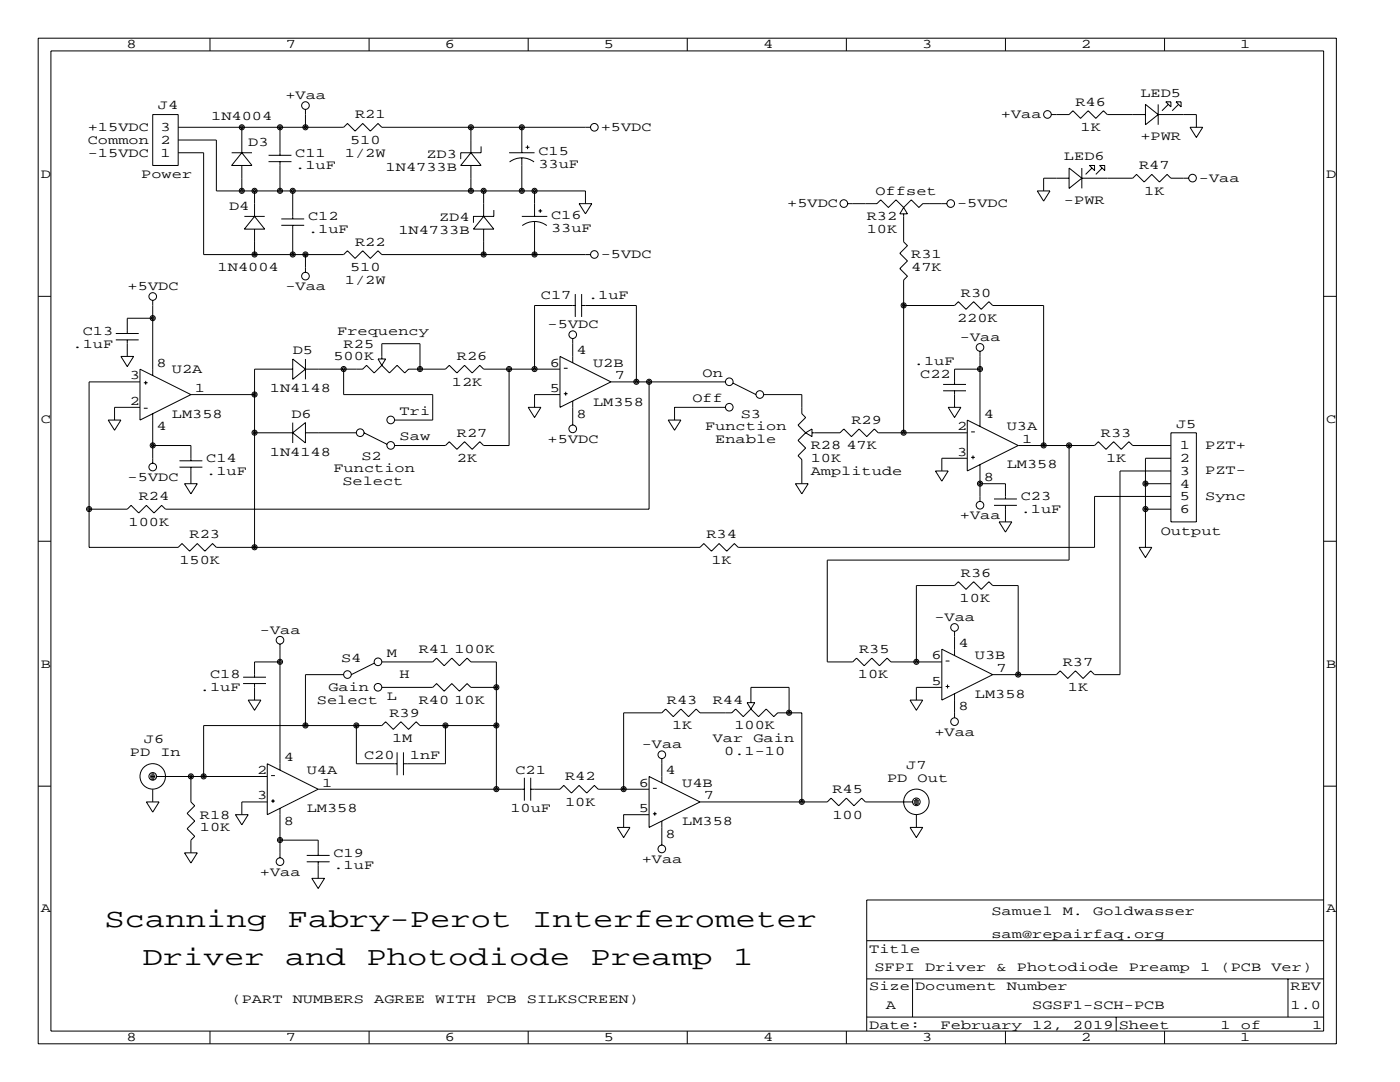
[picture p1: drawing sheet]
<svg xmlns="http://www.w3.org/2000/svg" width="279mm" height="216mm" viewBox="0 0 279 216" stroke-linecap="round" stroke-linejoin="round" font-family="sans-serif">
<g fill="none" stroke="#000" stroke-width=".2">
<path d="M7.6 7.6h259.1v200.7h-259.1zM10.2 10.2h254v195.5h-254zM41.9 7.6v2.6M73.7 7.6v2.6M105.4 7.6v2.6M137.2 7.6v2.6M168.9 7.6v2.6M200.7 7.6v2.6M232.4 7.6v2.6M30.5 22.9h5.1v10.1h-5.1zM35.6 25.4h33l.7-.8 1.6 1.6 1.5-1.6 1.5 1.6 1.5-1.6 .8 .8h41.7M35.6 27.9h7.6v10.2h73.6v2.5"/>
<path d="M35.6 30.5h5v20.3h28l.7-.8 1.6 1.6 1.5-1.6 1.5 1.6 1.5-1.6 .8 .8h41.7M46.2 30.5h4.1M48.3 30.5l2 2.5h-4.1zM48.3 25.4v5.1M48.3 33v5.1M50.8 38.1v5.1M53.6 32.3h4.6M53.6 31h4.6M55.9 25.4v5.6M55.9 32.3v5.8M58.4 38.1v5.6M61 21.8v3.6"/>
<path d="M94 30.5l2 2.5h-4.1zM94 25.4v5.1M94 33v5.1M96 29.2v1.3h-4.1v1.2M96.5 38.1v5.1M101.6 30.5h5.1M101.7 32.3a4.1 4.1 0 0 1 4.9 0M104.1 25.4v5.1M104.1 31.5v6.6M104.9 29.4h.8M105.3 29v.8M106.7 38.1v5.1"/>
<path d="M207 38.1h2.5l-1.2 2zM209.8 22.9h3.6l.7-.8 1.5 1.5 1.6-1.5 1.5 1.5 1.5-1.5 .8 .8h7.6M213.4 35.6h-5.1v2.5M213.4 33.5l2.5 2.1-2.5 2zM215.9 35.6h10.2l.7-.8 1.5 1.5 1.6-1.5 1.5 1.5 1.5-1.5 .8 .8h3.5M215.9 33.5v4.1M217.4 33h1v1zM217.9 33.5l-1.2 1.3M219.5 33h1v1zM220 33.5l-1.3 1.3M228.6 20.8l2.5 2.1-2.5 2zM231.1 22.9h7.7v2.5"/>
<path d="M231.1 20.8v4.1M232.7 20.3h1v1zM233.2 20.8l-1.3 1.3M234.7 20.3h1v1zM235.2 20.8l-1.3 1.3M237.5 25.4h2.5l-1.2 2zM7.6 59.1h2.6M30.5 59.9v15M48.8 43.2h4M50.8 43.2l2 2.5h-4zM50.8 45.7v5.1M56.1 45h4.6"/>
<path d="M56.1 43.7h4.6M58.4 45v5.8M61 50.8v3.6M96.5 45.7v5.1M96.5 43.2l2.1 2.5h-4.1zM98.6 41.9v1.3h-4.1v1.2M104.1 43.2h5.1M104.2 45a4.1 4.1 0 0 1 4.9 0M106.7 44.2v6.6M107.4 42.1h.8M107.8 41.7v.8M114.8 58.7v4.5"/>
<path d="M115.6 40.6h2.5l-1.3 2.1zM116.1 58.7v4.5M169.2 40.6h5.8l.8-.7 1.5 1.5 1.5-1.5 1.5 1.5M180.3 42.7v5.6l.8 .7-1.5 1.5 1.5 1.6-1.5 1.5 1.5 1.5-.8 .8v30.5M180.3 41.4l.8 1.3h-1.5zM189 40.6h-4.9l-.7 .8-1.5-1.5-1.6 1.5M264.2 59.1h2.5M23.1 67.8h4.6M23.1 66.5h4.6M24.1 71.1h2.6l-1.3 2.1zM25.4 67.8v3.3M27.9 76.2h-10.1v33h17.8l.7-.7 1.5 1.5 1.6-1.5 1.5 1.5 1.5-1.5 .8 .7h96.5l.8-.7 1.5 1.5 1.5-1.5 1.5 1.5 1.6-1.5 .7 .7h71.1v-10.1h15.3"/>
<path d="M27.9 73.7l10.2 5-10.2 5.1zM28.7 76.4h.8M29.1 76v.8M30.5 63.5h-5.1v3M38.1 78.7h12.7M58.4 71.6l2.6 2.1-2.6 2zM58.4 73.7h-7.6v35.5M61 71.6v4.1M68.6 73.7v5h17.8v5.1h-7.7M75.4 71.6h1.6l-.8 1.3zM76.2 72.9l-1.5 1.5-1.5-1.5-.8 .8h-11.4M76.2 72.9l1.5 1.5 1.5-1.5 1.6 1.5 .7-.7h7.4l.8-.8 1.5 1.5 1.5-1.5 1.5 1.5 1.6-1.5 .7 .8h15.3"/>
<path d="M76.2 71.6v-3h7.6v5.1M101.6 73.7v15.2h-5.1l-.7-.8-1.6 1.6-1.5-1.6-1.5 1.6-1.5-1.6-.8 .8h-10.2M111.8 78.7h-5.1v2.6M111.8 71.1l10.1 5.1-10.1 5.1zM112.5 78.6h.8M112.5 73.5h.8M112.9 78.2v.7M114.3 67.6v4.8M114.8 61h-8.1v12.7M116.1 61h10.9v15.2M121.9 76.2h22.9M129.5 76.2v25.4h-96.5l-.7-.8-1.6 1.6-1.5-1.6-1.5 1.6-1.5-1.6-.8 .8h-7.6"/>
<path d="M146.3 76.5l4.6 2.2M152.4 78.7h7.6v3.8l.8 .8-1.5 1.5 1.5 1.6M180.3 61h10.2l.8-.8 1.5 1.5 1.5-1.5 1.5 1.5 1.6-1.5 .7 .8h10.2v27.9M188.2 78h4.6M188.2 76.7h4.6M190.5 78v3.3M195.6 73.7h-5.1v3M195.6 70.1v15M21.6 83.8h2.5l-1.2 2.1zM27.9 81.3h-5v2.5M28.7 81.5h.8M30.5 82.5v10"/>
<path d="M30.5 88.9h7.6v3M35.8 93.2h4.6M35.8 91.9h4.6M36.8 96.5h2.6l-1.3 2.1zM38.1 93.2v3.3M50.8 86.4h7.6M58.4 86.4l2.6-2.1v4.1zM58.4 84.3v4.1M61 86.4h10.1M72.6 86.4l4.6 2.2M105.4 81.3h2.5l-1.2 2zM114.3 80v4.8"/>
<path d="M133.3 83.8h2.6l-1.3 2.1zM144.8 81.3h-10.2v2.5M158.7 96.5h2.6l-1.3 2.1zM160.8 86.4l-1.5 1.5 1.5 1.5-1.5 1.5 .7 .8v4.8M160.8 86.4l1.3-.8v1.5zM162.1 86.4h5.5l.8-.8 1.5 1.5 1.5-1.5 1.6 1.5 1.5-1.5 .8 .8h17.7M186.7 94h2.5l-1.2 2zM189.2 81.3h2.6l-1.3 2zM193 83.8l10.2 5.1-10.2 5.1zM193 91.4h-5v2.6M193.8 91.3h.8M193.8 86.2h.8"/>
<path d="M194.2 90.9v.7M195.6 96.5h5.1v3.1M195.6 92.7v7.4M198.4 99.6h4.5M203.2 88.9h15.2l.8-.8 1.5 1.6 1.5-1.6 1.6 1.6 1.5-1.6 .8 .8h7.6M213.4 88.9v22.9h-48.3v20.3h5.1l.7-.8 1.6 1.5 1.5-1.5 1.5 1.5 1.5-1.5 .8 .8h10.2M228.6 96.5h5.1M233.7 86.4h5.1v17.7h-5.1zM233.7 91.4h-5.1v17.8M233.7 94h-10.2v40.6h-5.1l-.7-.7-1.5 1.5-1.6-1.5-1.5 1.5-1.5-1.5-.8 .7h-12.7M7.6 108h2.6M50.8 109.2h.1"/>
<path d="M198.4 100.8h4.5M199.4 104.1h2.5l-1.2 2.1zM200.7 100.8v3.3M227.3 109.2h2.6l-1.3 2.1zM228.6 101.6h5.1M264.2 108h2.5M48.5 136.4h4.6M48.5 135.1h4.6M49.5 139.7h2.6l-1.3 2zM50.8 136.4v3.3M55.9 128.5v25.2M55.9 132.1h-5.1v3"/>
<path d="M68.6 134.6h-7.6v10.2M74.7 132.3l-4.6 2.3M76.2 132.1h10.2l.7-.8 1.5 1.5 1.6-1.5 1.5 1.5 1.5-1.5 .8 .8h5.1v25.4M76.2 137.2h10.2l.7-.8 1.5 1.5 1.6-1.5 1.5 1.5 1.5-1.5 .8 .8h5.1M181.6 139.7h2.5l-1.2 2zM182.9 132.1v-15.3h7.6l.8-.7 1.5 1.5 1.5-1.5 1.5 1.5 1.6-1.5 .7 .7h5.1v17.8M188 129.5l10.1 5.1-10.1 5.1zM188 137.2h-5.1v2.5M188.7 137h.8M188.7 131.9h.8M189.1 136.6v.8M190.5 126v4.8"/>
<path d="M190.5 138.4v4.9M7.6 156.9h2.6M30 154.9h1M30 154.7h1M30 155.2h1M30.2 154.4h.5M30.2 155.4h.5M30.5 157.5v2.5M31.2 154.9h22.1M38.1 154.9v5.1l.8 .8-1.6 1.5 1.6 1.5-1.6 1.6 1.6 1.5-.8 .7v2.6M53.3 152.4l10.2 5.1-10.2 5.1zM54.1 159.8h.8"/>
<path d="M54.1 154.8h.8M54.5 159.5v.7M63.5 157.5h41.1M71.1 144.8v7.6h8.1M79.2 150.1v4.6M80.5 150.1v4.6M88.9 144.8v7.6h-8.4M99.1 144.8h-15.3l-.7-.8-1.6 1.5-1.5-1.5-1.5 1.5-1.5-1.5-.8 .8h-35.6v10.1M104.6 155.2v4.6M105.9 157.5h5.9l.7-.8 1.5 1.5 1.6-1.5 1.5 1.5 1.5-1.5 .8 .8h10.1M105.9 155.2v4.6M129.5 154.9l10.2 5.1-10.2 5.1z"/>
<path d="M130.3 157.3h.8M132.1 151.4v4.8M149.1 140.2h1.5l-.7 1.3zM149.9 141.5l1.5 1.5 1.5-1.5 1.5 1.5 .8-.8h4.8v17.8M149.9 141.5l-1.6 1.5-1.5-1.5-.8 .7h-6.3l-.8-.7-1.5 1.5-1.5-1.5-1.5 1.5-1.6-1.5-.7 .7h-7.6v15.3M149.9 140.2v-3h7.6v5M182.4 159.8h1M182.6 159.5h.5M264.2 156.9h2.5M29.2 160h2.5l-1.2 2.1zM36.8 170.2h2.6l-1.3 2zM47 162.6h2.5l-1.2 2z"/>
<path d="M53.3 160h-5v2.6M55.9 161.3v9.9M55.9 167.6h7.6v3.1M61.2 172h4.6M61.2 170.7h4.6M62.2 175.3h2.6l-1.3 2zM63.5 172v3.3M123.2 165.1h2.5l-1.2 2zM129.5 162.6h-5v2.5M130.3 162.4h.8M130.7 162v.8M132.1 163.8v4.9"/>
<path d="M139.7 160h25.4l.8-.7 1.5 1.5 1.5-1.5 1.5 1.5 1.6-1.5 .7 .7h9.4M181.6 165.1h2.5l-1.2 2zM182.4 160h1M182.4 160.3h1M182.6 160.5h.5M182.9 162.6v2.5M264.2 179.6h-91.2v26.1M173 195.3h91.2M173 187.7h91.2M182.1 195.3v7.6M257 195.3v7.6M41.9 205.7v2.6"/>
<path d="M73.7 205.7v2.6M105.4 205.7v2.6M137.2 205.7v2.6M168.9 205.7v2.6M173 202.9h91.2M200.7 205.7v2.6M222.8 202.9v2.8M232.4 205.7v2.6"/>
<circle cx="48.3" cy="25.4" r=".51"/>
<circle cx="48.3" cy="38.1" r=".51"/>
<circle cx="48.3" cy="25.4" r=".25"/>
<circle cx="48.3" cy="38.1" r=".25"/>
<circle cx="50.8" cy="38.1" r=".51"/>
<circle cx="50.8" cy="38.1" r=".25"/>
<circle cx="55.9" cy="25.4" r=".51"/>
<circle cx="55.9" cy="38.1" r=".51"/>
<circle cx="55.9" cy="25.4" r=".25"/>
<circle cx="55.9" cy="38.1" r=".25"/>
<circle cx="58.4" cy="38.1" r=".51"/>
<circle cx="58.4" cy="38.1" r=".25"/>
<circle cx="61" cy="25.4" r=".51"/>
<circle cx="61" cy="21.1" r=".76"/>
<circle cx="61" cy="25.4" r=".25"/>
<circle cx="94" cy="25.4" r=".51"/>
<circle cx="94" cy="38.1" r=".51"/>
<circle cx="94" cy="25.4" r=".25"/>
<circle cx="94" cy="38.1" r=".25"/>
<circle cx="96.5" cy="38.1" r=".51"/>
<circle cx="96.5" cy="38.1" r=".25"/>
<circle cx="104.1" cy="25.4" r=".51"/>
<circle cx="104.1" cy="38.1" r=".51"/>
<circle cx="104.1" cy="25.4" r=".25"/>
<circle cx="104.1" cy="38.1" r=".25"/>
<circle cx="106.7" cy="38.1" r=".51"/>
<circle cx="106.7" cy="38.1" r=".25"/>
<circle cx="118.6" cy="25.4" r=".76"/>
<circle cx="209" cy="22.8" r=".76"/>
<circle cx="238" cy="35.5" r=".76"/>
<circle cx="30.5" cy="59.2" r=".76"/>
<circle cx="50.8" cy="50.8" r=".51"/>
<circle cx="50.8" cy="50.8" r=".25"/>
<circle cx="58.4" cy="50.8" r=".51"/>
<circle cx="58.4" cy="50.8" r=".25"/>
<circle cx="61" cy="50.8" r=".51"/>
<circle cx="61" cy="55.1" r=".76"/>
<circle cx="61" cy="50.8" r=".25"/>
<circle cx="96.5" cy="50.8" r=".51"/>
<circle cx="96.5" cy="50.8" r=".25"/>
<circle cx="106.7" cy="50.8" r=".51"/>
<circle cx="106.7" cy="50.8" r=".25"/>
<circle cx="118.6" cy="50.8" r=".76"/>
<circle cx="168.4" cy="40.6" r=".76"/>
<circle cx="189.7" cy="40.6" r=".76"/>
<circle cx="30.5" cy="63.5" r=".51"/>
<circle cx="30.5" cy="63.5" r=".25"/>
<circle cx="50.8" cy="78.7" r=".51"/>
<circle cx="50.8" cy="78.7" r=".25"/>
<circle cx="68.6" cy="73.6" r=".51"/>
<circle cx="68.6" cy="73.6" r=".25"/>
<circle cx="83.8" cy="73.6" r=".51"/>
<circle cx="83.8" cy="73.6" r=".25"/>
<circle cx="101.6" cy="73.6" r=".51"/>
<circle cx="101.6" cy="73.6" r=".25"/>
<circle cx="106.7" cy="73.6" r=".51"/>
<circle cx="106.7" cy="73.6" r=".25"/>
<circle cx="114.3" cy="66.8" r=".76"/>
<circle cx="127" cy="76.2" r=".51"/>
<circle cx="127" cy="76.2" r=".25"/>
<circle cx="129.5" cy="76.2" r=".51"/>
<circle cx="129.5" cy="76.2" r=".25"/>
<circle cx="145.5" cy="76.2" r=".76"/>
<circle cx="151.6" cy="78.7" r=".76"/>
<circle cx="180.3" cy="60.9" r=".51"/>
<circle cx="180.3" cy="60.9" r=".25"/>
<circle cx="195.6" cy="73.6" r=".51"/>
<circle cx="195.6" cy="69.3" r=".76"/>
<circle cx="195.6" cy="73.6" r=".25"/>
<circle cx="30.5" cy="88.9" r=".51"/>
<circle cx="30.5" cy="93.2" r=".76"/>
<circle cx="30.5" cy="88.9" r=".25"/>
<circle cx="50.8" cy="86.3" r=".51"/>
<circle cx="50.8" cy="86.3" r=".25"/>
<circle cx="71.9" cy="86.3" r=".76"/>
<circle cx="78" cy="88.9" r=".76"/>
<circle cx="78" cy="83.8" r=".76"/>
<circle cx="114.3" cy="85.6" r=".76"/>
<circle cx="145.5" cy="81.3" r=".76"/>
<circle cx="180.3" cy="86.3" r=".51"/>
<circle cx="180.3" cy="86.3" r=".25"/>
<circle cx="195.6" cy="96.5" r=".51"/>
<circle cx="195.6" cy="96.5" r=".25"/>
<circle cx="208.3" cy="88.9" r=".51"/>
<circle cx="208.3" cy="88.9" r=".25"/>
<circle cx="213.4" cy="88.9" r=".51"/>
<circle cx="213.4" cy="88.9" r=".25"/>
<circle cx="228.6" cy="96.5" r=".51"/>
<circle cx="228.6" cy="96.5" r=".25"/>
<circle cx="17.8" cy="101.6" r=".51"/>
<circle cx="17.8" cy="101.6" r=".25"/>
<circle cx="50.8" cy="109.2" r=".51"/>
<circle cx="50.8" cy="109.2" r=".25"/>
<circle cx="195.6" cy="100.8" r=".76"/>
<circle cx="228.6" cy="101.6" r=".51"/>
<circle cx="228.6" cy="101.6" r=".25"/>
<circle cx="55.9" cy="132.1" r=".51"/>
<circle cx="55.9" cy="127.7" r=".76"/>
<circle cx="55.9" cy="132.1" r=".25"/>
<circle cx="69.3" cy="134.6" r=".76"/>
<circle cx="75.4" cy="132.1" r=".76"/>
<circle cx="75.4" cy="137.1" r=".76"/>
<circle cx="99.1" cy="137.1" r=".51"/>
<circle cx="99.1" cy="137.1" r=".25"/>
<circle cx="182.9" cy="132.1" r=".51"/>
<circle cx="182.9" cy="132.1" r=".25"/>
<circle cx="190.5" cy="125.2" r=".76"/>
<circle cx="203.2" cy="134.6" r=".51"/>
<circle cx="203.2" cy="134.6" r=".25"/>
<circle cx="30.5" cy="154.9" r=".76"/>
<circle cx="30.5" cy="154.9" r="2.54"/>
<circle cx="38.1" cy="154.9" r=".51"/>
<circle cx="38.1" cy="154.9" r=".25"/>
<circle cx="40.6" cy="154.9" r=".51"/>
<circle cx="40.6" cy="154.9" r=".25"/>
<circle cx="61" cy="144.8" r=".51"/>
<circle cx="61" cy="144.8" r=".25"/>
<circle cx="71.1" cy="144.8" r=".51"/>
<circle cx="71.1" cy="144.8" r=".25"/>
<circle cx="88.9" cy="144.8" r=".51"/>
<circle cx="88.9" cy="144.8" r=".25"/>
<circle cx="99.1" cy="157.5" r=".51"/>
<circle cx="99.1" cy="144.8" r=".51"/>
<circle cx="99.1" cy="144.8" r=".25"/>
<circle cx="99.1" cy="157.5" r=".25"/>
<circle cx="124.5" cy="157.5" r=".51"/>
<circle cx="124.5" cy="157.5" r=".25"/>
<circle cx="132.1" cy="150.6" r=".76"/>
<circle cx="157.5" cy="142.2" r=".51"/>
<circle cx="157.5" cy="142.2" r=".25"/>
<circle cx="160" cy="160" r=".51"/>
<circle cx="160" cy="160" r=".25"/>
<circle cx="182.9" cy="160" r=".76"/>
<circle cx="182.9" cy="160" r="2.54"/>
<circle cx="190.5" cy="144" r=".76"/>
<circle cx="55.9" cy="167.6" r=".51"/>
<circle cx="55.9" cy="171.9" r=".76"/>
<circle cx="55.9" cy="167.6" r=".25"/>
<circle cx="132.1" cy="169.4" r=".76"/>
</g>
<g font-size="5.3">
<text x="20.8" y="184.9">Scanning</text>
<text x="57.4" y="184.9">Fabry-Perot</text>
<text x="106.2" y="184.9">Interferometer</text>
<text x="28.4" y="192.5">Driver</text>
<text x="56.9" y="192.5">and</text>
<text x="73.2" y="192.5">Photodiode</text>
<text x="117.9" y="192.5">Preamp</text>
<text x="146.3" y="192.5">1</text>
</g>
<g font-size="2.6">
<text x="25.3" y="9.7">8</text>
<text x="57" y="9.7">7</text>
<text x="88.8" y="9.7">6</text>
<text x="120.5" y="9.7">5</text>
<text x="152.3" y="9.7">4</text>
<text x="184" y="9.7">3</text>
<text x="215.8" y="9.7">2</text>
<text x="247.5" y="9.7">1</text>
<text x="31.5" y="21.8">J4</text>
<text x="42.2" y="23.9">1N4004</text>
<text x="56.9" y="19.8">+Vaa</text>
<text x="70.9" y="23.6">R21</text>
<text x="199.7" y="23.6">+Vaa</text>
<text x="214.6" y="21.1">R46</text>
<text x="227.6" y="19.3">LED5</text>
<text x="17.5" y="26.2">+15VDC</text>
<text x="17.5" y="28.7">Common</text>
<text x="32" y="28.7">2</text>
<text x="32" y="26.2">3</text>
<text x="49.5" y="29.2">D3</text>
<text x="69.8" y="28.7">510</text>
<text x="119.9" y="26.2">+5VDC</text>
<text x="215.6" y="26.2">1K</text>
<text x="227.6" y="27.9">+PWR</text>
<text x="8.1" y="35.5">D</text>
<text x="17.5" y="31.2">-15VDC</text>
<text x="28.2" y="35.6">Power</text>
<text x="32" y="31.2">1</text>
<text x="58.9" y="31.2">C11</text>
<text x="58.9" y="33.8">.1uF</text>
<text x="68.8" y="31.2">1/2W</text>
<text x="77" y="34">1N4733B</text>
<text x="85.1" y="31.5">ZD3</text>
<text x="107.4" y="31">C15</text>
<text x="107.4" y="33.5">33uF</text>
<text x="212.3" y="32">LED6</text>
<text x="227.3" y="33.8">R47</text>
<text x="264.7" y="35.5">D</text>
<text x="45.7" y="41.9">D4</text>
<text x="157.1" y="41.4">+5VDC</text>
<text x="174.8" y="38.9">Offset</text>
<text x="191" y="41.4">-5VDC</text>
<text x="212.3" y="40.6">-PWR</text>
<text x="228.3" y="38.9">1K</text>
<text x="239.3" y="36.3">-Vaa</text>
<text x="61.5" y="43.9">C12</text>
<text x="61.5" y="46.5">.1uF</text>
<text x="79.5" y="46.7">1N4733B</text>
<text x="87.6" y="44.2">ZD4</text>
<text x="110" y="43.7">C16</text>
<text x="110" y="46.2">33uF</text>
<text x="173" y="43.9">R32</text>
<text x="173" y="46.5">10K</text>
<text x="70.9" y="49">R22</text>
<text x="119.9" y="51.6">-5VDC</text>
<text x="181.9" y="51.6">R31</text>
<text x="25.5" y="57.9">+5VDC</text>
<text x="43.4" y="54.1">1N4004</text>
<text x="56.9" y="57.9">-Vaa</text>
<text x="68.8" y="56.6">1/2W</text>
<text x="69.8" y="54.1">510</text>
<text x="107.9" y="59.7">C17</text>
<text x="117.3" y="59.7">.1uF</text>
<text x="181.9" y="54.1">47K</text>
<text x="191.8" y="59.2">R30</text>
<text x="109.3" y="65.5">-5VDC</text>
<text x="191" y="64.3">220K</text>
<text x="14.5" y="69.3">.1uF</text>
<text x="16.5" y="66.8">C13</text>
<text x="58.4" y="70.6">D5</text>
<text x="66.5" y="71.9">500K</text>
<text x="67.3" y="66.8">Frequency</text>
<text x="68.6" y="69.3">R25</text>
<text x="91.2" y="71.9">R26</text>
<text x="115.1" y="70.6">4</text>
<text x="191.6" y="68.1">-Vaa</text>
<text x="25.9" y="75.7">3</text>
<text x="31.2" y="73.2">8</text>
<text x="34.3" y="74.4">U2A</text>
<text x="90.2" y="77">12K</text>
<text x="109.7" y="73.2">6</text>
<text x="118.4" y="73.2">U2B</text>
<text x="122.7" y="75.7">7</text>
<text x="140.2" y="75.2">On</text>
<text x="182.4" y="72.9">.1uF</text>
<text x="183.6" y="75.4">C22</text>
<text x="25.9" y="80.8">2</text>
<text x="34.3" y="83.3">LM358</text>
<text x="38.9" y="78.2">1</text>
<text x="53.8" y="78.2">1N4148</text>
<text x="58.2" y="83.3">D6</text>
<text x="79.8" y="82.8">Tri</text>
<text x="109.7" y="78.2">5</text>
<text x="115.1" y="83.3">8</text>
<text x="118.4" y="81">LM358</text>
<text x="138.2" y="80.3">Off</text>
<text x="147.8" y="83.3">S3</text>
<text x="196.3" y="83.3">4</text>
<text x="8.1" y="84.3">C</text>
<text x="31.2" y="85.9">4</text>
<text x="79.8" y="87.9">Saw</text>
<text x="91.2" y="87.1">R27</text>
<text x="109.3" y="88.4">+5VDC</text>
<text x="140.7" y="85.9">Function</text>
<text x="142.7" y="88.4">Enable</text>
<text x="161.8" y="89.7">R28</text>
<text x="168.9" y="89.7">47K</text>
<text x="169.9" y="84.6">R29</text>
<text x="191" y="85.9">2</text>
<text x="200.9" y="85.9">U3A</text>
<text x="204" y="88.4">1</text>
<text x="219.7" y="87.1">R33</text>
<text x="234.7" y="85.3">J5</text>
<text x="235.5" y="89.7">1</text>
<text x="240.5" y="89.7">PZT+</text>
<text x="264.7" y="84.3">C</text>
<text x="41.1" y="92.2">C14</text>
<text x="41.1" y="94.7">.1uF</text>
<text x="53.8" y="90.9">1N4148</text>
<text x="66.5" y="94.2">Function</text>
<text x="72.1" y="91.7">S2</text>
<text x="91.2" y="92.2">2K</text>
<text x="161.8" y="92.2">10K</text>
<text x="161.8" y="94.7">Amplitude</text>
<text x="191" y="90.9">3</text>
<text x="200.9" y="93.5">LM358</text>
<text x="220.7" y="92.2">1K</text>
<text x="235.5" y="92.2">2</text>
<text x="235.5" y="94.7">3</text>
<text x="240.5" y="94.5">PZT-</text>
<text x="25.5" y="96">-5VDC</text>
<text x="27.7" y="99.8">R24</text>
<text x="68.3" y="96.8">Select</text>
<text x="196.3" y="96">8</text>
<text x="203.7" y="99.8">C23</text>
<text x="235.5" y="97.3">4</text>
<text x="235.5" y="99.8">5</text>
<text x="240.5" y="99.8">Sync</text>
<text x="25.7" y="104.9">100K</text>
<text x="37.8" y="107.4">R23</text>
<text x="141" y="107.4">R34</text>
<text x="191.6" y="103.6">+Vaa</text>
<text x="203.7" y="102.4">.1uF</text>
<text x="231.6" y="106.7">Output</text>
<text x="235.5" y="102.4">6</text>
<text x="35.8" y="112.5">150K</text>
<text x="142" y="112.5">1K</text>
<text x="191.8" y="115.1">R36</text>
<text x="186.5" y="124">-Vaa</text>
<text x="191.5" y="120.1">10K</text>
<text x="51.9" y="126.5">-Vaa</text>
<text x="77.2" y="131.1">M</text>
<text x="83.6" y="130.3">R41 100K</text>
<text x="171.4" y="130.3">R35</text>
<text x="185.9" y="131.6">6</text>
<text x="191.3" y="129">4</text>
<text x="194.6" y="131.6">U3B</text>
<text x="8.1" y="133.2">B</text>
<text x="39.9" y="137.9">.1uF</text>
<text x="41.9" y="135.4">C18</text>
<text x="65.5" y="137.9">Gain</text>
<text x="68.1" y="132.1">S4</text>
<text x="79.8" y="135.4">H</text>
<text x="171.2" y="135.4">10K</text>
<text x="185.9" y="136.7">5</text>
<text x="198.9" y="134.1">7</text>
<text x="212.1" y="132.8">R37</text>
<text x="213.1" y="137.9">1K</text>
<text x="264.7" y="133.2">B</text>
<text x="63.2" y="140.5">Select</text>
<text x="77.2" y="139.7">L</text>
<text x="77.7" y="143">R39</text>
<text x="83.6" y="140.5">R40 10K</text>
<text x="133.1" y="140.5">R43</text>
<text x="142.2" y="140.5">R44</text>
<text x="191.3" y="141.7">8</text>
<text x="194.6" y="139.2">LM358</text>
<text x="28.7" y="148.3">J6</text>
<text x="78.2" y="148.1">1M</text>
<text x="128.1" y="149.4">-Vaa</text>
<text x="134.1" y="145.5">1K</text>
<text x="142.2" y="148.1">Var</text>
<text x="146.6" y="145.5">100K</text>
<text x="150.4" y="148.1">Gain</text>
<text x="186.5" y="146.8">+Vaa</text>
<text x="25.9" y="150.9">PD</text>
<text x="32" y="150.9">In</text>
<text x="51.3" y="154.4">2</text>
<text x="56.6" y="151.9">4</text>
<text x="61.2" y="154.4">U4A</text>
<text x="72.6" y="151.4">C20</text>
<text x="81.8" y="151.4">1nF</text>
<text x="102.9" y="154.4">C21</text>
<text x="112.8" y="155.7">R42</text>
<text x="132.8" y="154.4">4</text>
<text x="144.5" y="150.6">0.1-10</text>
<text x="177" y="156">PD</text>
<text x="180.8" y="153.4">J7</text>
<text x="183.1" y="156">Out</text>
<text x="51.3" y="159.5">3</text>
<text x="64.3" y="157">1</text>
<text x="112.8" y="160.8">10K</text>
<text x="127.5" y="157">6</text>
<text x="136.1" y="157">U4B</text>
<text x="140.5" y="159.5">7</text>
<text x="166.1" y="158.2">R45</text>
<text x="39.9" y="163.3">R18</text>
<text x="39.9" y="165.9">10K</text>
<text x="56.6" y="164.6">8</text>
<text x="61.2" y="162.1">LM358</text>
<text x="101.9" y="162.1">10uF</text>
<text x="127.5" y="162.1">5</text>
<text x="132.8" y="167.1">8</text>
<text x="136.1" y="164.6">LM358</text>
<text x="166.1" y="163.3">100</text>
<text x="66.5" y="170.9">C19</text>
<text x="66.5" y="173.5">.1uF</text>
<text x="128.1" y="172.2">+Vaa</text>
<text x="51.9" y="174.8">+Vaa</text>
<text x="8.1" y="182.1">A</text>
<text x="197.9" y="182.6">Samuel</text>
<text x="212.1" y="182.6">M.</text>
<text x="218.2" y="182.6">Goldwasser</text>
<text x="264.7" y="182.1">A</text>
<text x="173.5" y="190.2">Title</text>
<text x="197.9" y="187.2">sam@repairfaq.org</text>
<text x="173.5" y="197.6">Size Document</text>
<text x="174.5" y="193.8">SFPI</text>
<text x="184.7" y="193.8">Driver</text>
<text x="198.9" y="193.8">&amp;</text>
<text x="200.9" y="197.6">Number</text>
<text x="202.9" y="193.8">Photodiode</text>
<text x="225.3" y="193.8">Preamp</text>
<text x="239.5" y="193.8">1</text>
<text x="243.6" y="193.8">(PCB</text>
<text x="253.7" y="193.8">Ver)</text>
<text x="257.6" y="197.6">REV</text>
<text x="46.2" y="200.2">(PART</text>
<text x="58.4" y="200.2">NUMBERS</text>
<text x="74.7" y="200.2">AGREE</text>
<text x="86.9" y="200.2">WITH</text>
<text x="97" y="200.2">PCB</text>
<text x="105.2" y="200.2">SILKSCREEN)</text>
<text x="176.8" y="201.4">A</text>
<text x="206" y="201.4">SGSF1-SCH-PCB</text>
<text x="257.6" y="201.4">1.0</text>
<text x="25.3" y="207.8">8</text>
<text x="57" y="207.8">7</text>
<text x="88.8" y="207.8">6</text>
<text x="120.5" y="207.8">5</text>
<text x="152.3" y="207.8">4</text>
<text x="173.5" y="205.2">Date:</text>
<text x="184" y="207.8">3</text>
<text x="187.7" y="205.2">February</text>
<text x="206" y="205.2">12,</text>
<text x="214.1" y="205.2">2019 Sheet</text>
<text x="215.8" y="207.8">2</text>
<text x="243.6" y="205.2">1</text>
<text x="247.5" y="207.8">1</text>
<text x="247.7" y="205.2">of</text>
<text x="261.9" y="205.2">1</text>
</g>
</svg>
